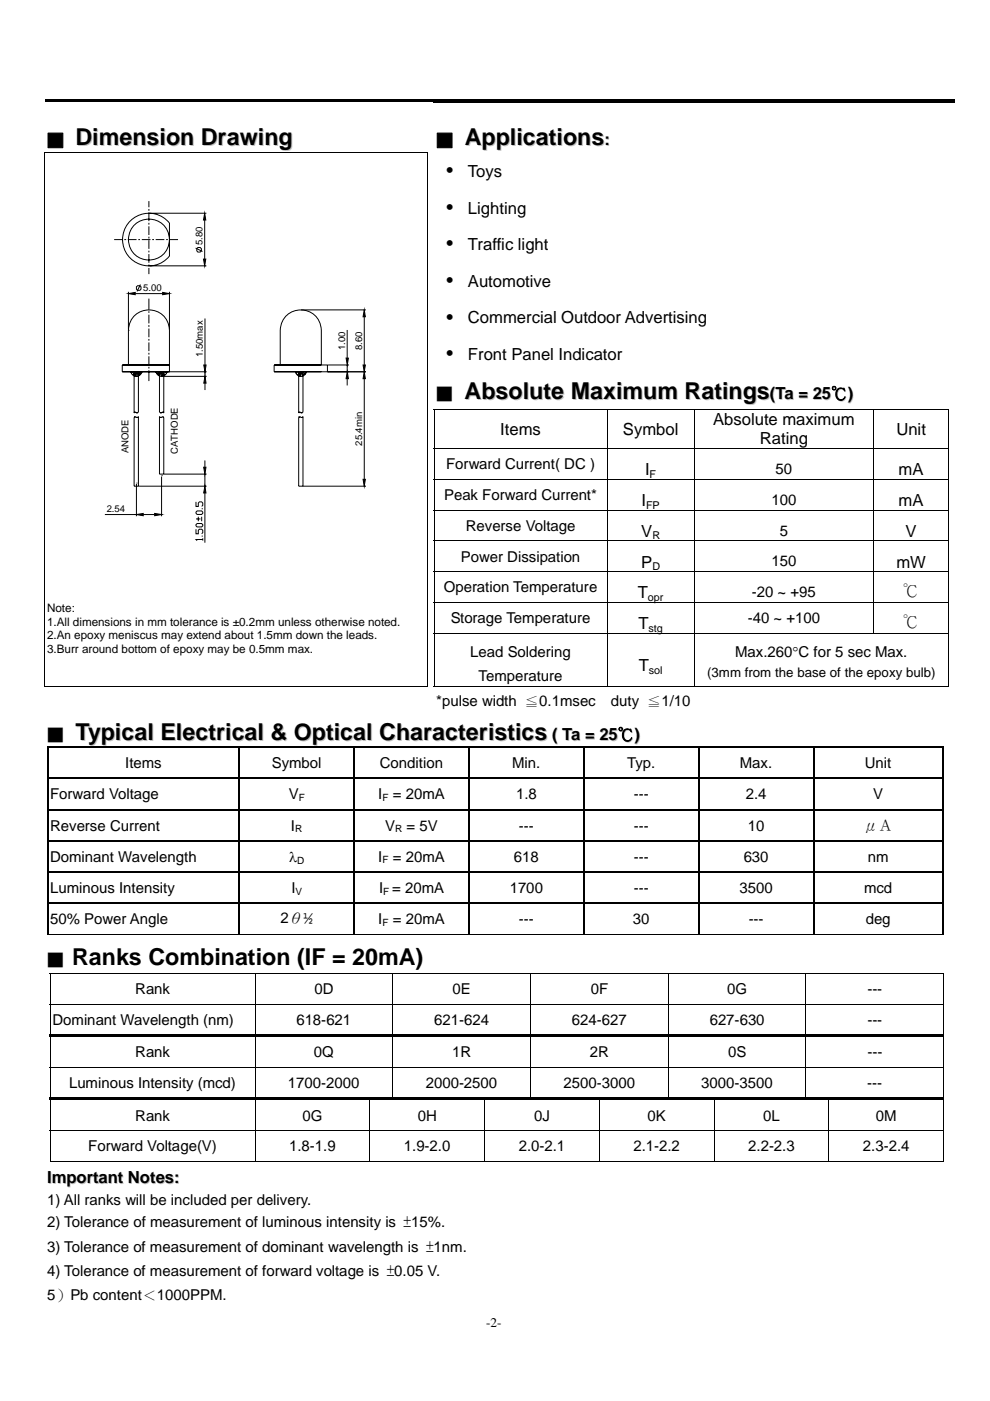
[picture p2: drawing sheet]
<svg xmlns="http://www.w3.org/2000/svg" width="210mm" height="297mm" viewBox="0 0 210 297" stroke-linecap="round" stroke-linejoin="round" font-family="sans-serif">
<path d="M9.5 21h82.4v.8h-82.4z" fill="#000"/>
<path d="M9.5 21.8h82.4z" fill="#fff"/>
<path d="M9.4 32.2h.2v.2h-.2zM90.6 32.2h.2v.2h-.2zM91.9 21h110.5v.8h-110.5z" fill="#000"/>
<path d="M9.4 32.3h81.4M9.5 32.4v46.6M90.7 32.4v46.6" fill="none" stroke="#000" stroke-width=".21"/>
<path d="M96.1 79.8h84.9v6h-84.9z" fill="#fff"/>
<g fill="none" stroke="#000" stroke-width=".21">
<path d="M24.2 50.8h1.8M26.4 50.8h.4M27.1 50.8h1.9M27.6 46.9a5.6 5.6 0 0 1 8.3 .4v7a5.6 5.6 0 0 1-8 .7 5.6 5.6 0 0 1-.3-8.1zM29.3 50.8h.4M30.1 50.8h1.8M31.6 42.6v1.3M31.6 44.3v.4M31.6 45v1.9M31.6 47.2v.4M31.6 48v1.8M31.6 50.2v.4"/>
<path d="M31.6 50.9v1.9M31.6 53.1v.4M31.6 53.9v1.8M31.6 56.1v.4M31.6 56.8v1.3M31.6 45.2h.1M31.6 56.4h.1M31.8 45.2h12M31.8 56.4h12M32.3 50.8h.4M33 50.8h1.9M35.2 50.8h.4"/>
<path d="M36 50.8h1.8M41.5 52.6l1.4 .7M42 52.5h.5l.2 .2v.5l-.2 .2h-.5l-.3-.2v-.5zM43.2 54.9h.4l-.2 1.5zM43.4 45.2l.2 1.5h-.4zM43.4 56.4h.1M43.4 46.7v8.2M9.5 79v7.7M27.2 62.3l1.5-.3v.5zM27.2 70a4.3 4.3 0 0 1 4.4-4.3 4.3 4.3 0 0 1 4.3 4.3M27.2 70h.1M27.2 61.9v8"/>
<path d="M27.2 70v7.4M27.7 78.8a1.2 1.2 0 0 0 1.2 1 1.2 1.2 0 0 0 1.2-1l-.9 1M28 78.8l.1 .1M28.2 78.8l-.3 .3M28.4 78.8v8.8l.3-.2 .4 .1 .3-.2v-8.5M28.6 79.4l.4 .4M28.7 78.8l.7 .8M28.7 62.3h5.8M28.8 78.8l-.6 .7M28.9 60.8l.3-.2h.5l.2 .2v.5l-.2 .3h-.5l-.3-.3zM29.1 78.8l-.8 .8M29.3 78.8l.5 .6"/>
<path d="M29.5 78.8l-.9 .9M29.8 60.3l-.7 1.5M31.6 63.3v2.3M31.6 66v.3M31.6 66.7v1.9M31.6 68.9v.4M31.6 69.7v1.8M31.6 71.9v.3M31.6 72.6v1.8M31.6 74.8v.4M31.6 75.5v1.9M31.6 77.8v.3"/>
<path d="M31.6 78.5v2.3M33.7 78.8l.9 .9M34 78.8l.8 .8M34.2 79.8h.1M34.4 78.8l.6 .7M34.4 79.8h9.4M34.5 62l1.4 .3-1.4 .2zM34.5 78.8l-.7 .8M34.6 79.4l-.4 .4M34.7 78.8v8.8l-.2-.2-.4 .1-.3-.2v-8.5l-.5 .6M34.7 78.8h.1M35 78.8l.3 .3"/>
<path d="M35.2 78.8l-.1 .1M35.4 78.8a1.2 1.2 0 0 1-1.1 1 1.2 1.2 0 0 1-1.2-1l.9 1M35.9 61.9v8M35.9 70v8.8M35.9 77.4h-10v1.4h17.9M35.9 62.3h.1M35.9 70h.1M43.2 77.4h.5l-.2 1.4zM43.5 79.8l.2 1.4h-.5zM43.5 78.8h.1M43.5 67.5v9.9M43.5 78.8v1"/>
<path d="M59.4 77.4v-7.4a4.4 4.4 0 0 1 4.4-4.3 4.4 4.4 0 0 1 4.4 4.3v7.4M62.7 78.8a1.2 1.2 0 0 0 1.1 1 1.2 1.2 0 0 0 1.2-1l-.9 1M62.9 78.8l.1 .1M63.1 78.8l-.3 .3M63.4 78.8v8.8l.2-.2 .4 .1 .3-.2v-8.5M63.5 79.4l.4 .4M63.6 78.8l.7 .8M63.7 78.8l-.6 .7M63.9 65.7h.1M64.1 78.8l-.9 .8M64.1 65.7h13.5M64.2 78.8l.5 .6"/>
<path d="M64.4 78.8l-.9 .9M69.4 78.8h.1M69.4 77.4h.1M69.4 77.4h-11.3v1.4h11.3M69.4 77.4v1.4M69.6 78.8h8M69.6 77.4h4.4M73.4 75.9h.5l-.2 1.5zM73.6 70v5.9M73.6 77.4v1.4M73.7 78.8l.2 1.5h-.5zM77 77.4h.5l-.2 1.4z"/>
<path d="M77.3 65.7l.2 1.5h-.5zM77.3 78.8l.2 1.5h-.5zM77.3 78.8h.1M77.3 67.2v10.2M90.7 79v7.7M9.5 86.9v8.1M9.5 95.2v6.4M28.5 88.5l.2-.2 .4 .2 .3-.2v14.8h-1zM33.8 88.3l.3 .2 .4-.2 .2 .2v12h-.9zM43.2 99.1h.5l-.2 1.4zM43.5 97.6v1.5M43.5 81.2v1.5"/>
<path d="M63.4 88.5l.2-.2 .4 .2 .3-.2v14.8h-.9zM73.6 80.3v1.4M77.3 80.3v21.3M90.7 86.9v8.1M90.7 95.2v6.4M92 86.8h109.3M92 95.1h109.3M92.1 86.9v8.1M92.1 95.2v6.4M128.8 86.9v8.1M128.8 95.2v6.4M147.2 86.9v8.1"/>
<path d="M147.2 95.2v6.4M185.3 86.9v8.1M185.3 95.2v6.4M201.2 86.9v8.1M201.2 95.2v6.4M9.5 101.7v6.4M9.5 108.3v6.3M9.5 114.8v6.3M22.2 109.1h6.7M28.9 109.1l1.5-.2v.4zM28.9 102.4h.1M28.9 102.6v6.9"/>
<path d="M29.4 103.1h.1M29.5 103.1h14.3M30.4 109.1h2.4M32.8 108.9l1.5 .2-1.5 .2zM34.3 100.8h.1M34.3 109.1h.1M34.3 101v8.5M34.7 100.5h.1M34.9 100.5h8.9M41.6 111.2l.2-.2h1l.2 .2v.3l-.2 .2h-1l-.2-.2zM41.6 112.2v1h.5v-.8l.2-.2h.5l.2 .2v.5l-.2 .3M41.6 106.4v1h.5v-.7l.2-.3h.5l.2 .3v.4l-.2 .3"/>
<path d="M41.6 110h.9M41.8 108.3h1l.2 .5-.2 .3h-1l-.2-.3zM42.1 109.6v.9M42.8 113.7h.2M42.8 109.6v.9M42.8 107.9h.2M43 114.4h-1.4l.2 .2M43 114.1v.5M43.5 103.1l.2 1.4h-.5zM43.5 103.1h.1M43.5 100.5v2.6M43.5 104.5v10.6"/>
<path d="M64.3 103.1h.1M64.5 103.1h13.1M77 101.6h.5l-.2 1.5zM77.3 103.1h.1M90.7 101.7v6.4M90.7 108.3v6.3M90.7 114.8v6.3M92 101.6h109.3M92 108.2h109.3M92 114.7h109.3M92.1 101.7v6.4M92.1 108.3v6.3"/>
<path d="M92.1 114.8v6.3M128.8 101.7v6.4M128.8 108.3v6.3M128.8 114.8v6.3M147.2 101.7v6.4M147.2 108.3v6.3M147.2 114.8v6.3M185.3 101.7v6.4M185.3 108.3v6.3M185.3 114.8v6.3M201.2 101.7v6.4M201.2 108.3v6.3"/>
<path d="M201.2 114.8v6.3M9.5 121.3v6.4M9.5 127.8v6.4M9.5 134.4v11M90.7 121.3v6.4M90.7 127.8v6.4M90.7 134.4v11M92 121.2h109.3M92 127.8h109.3M92 134.3h109.3M92.1 121.3v6.4M92.1 127.8v6.4"/>
<path d="M92.1 134.4v11M128.8 121.3v6.4M128.8 127.8v6.4M128.8 134.4v11M147.2 121.3v6.4M147.2 127.8v6.4M147.2 134.4v11M185.3 121.3v6.4M185.3 127.8v6.4M201.2 121.3v6.4M201.2 127.8v6.4M201.2 134.4v11"/>
<circle cx="31.6" cy="50.8" r="4.4"/>
</g>
<g fill="#000">
<path d="M9.4 86.7h.2v.2h-.2zM9.4 95h.2v.2h-.2zM90.6 86.7h.2v.2h-.2zM90.6 95h.2v.2h-.2zM92 86.7h.1v.2h-.1zM201.1 86.7h.2v.2h-.2zM9.4 101.6h.2v.1h-.2zM9.4 108.1h.2v.2h-.2zM9.4 114.6h.2v.2h-.2zM90.6 101.6h.2v.1h-.2zM90.6 108.1h.2v.2h-.2zM90.6 114.6h.2v.2h-.2z"/>
<path d="M9.4 121.1h.2v.2h-.2zM9.4 127.7h.2v.1h-.2zM9.4 134.2h.2v.2h-.2zM90.6 121.1h.2v.2h-.2zM90.6 127.7h.2v.1h-.2zM90.6 134.2h.2v.2h-.2z"/>
</g>
<g fill="#000">
<path d="M43.4 45.2l.2 1.5h-.4zM43.2 54.9h.4l-.2 1.5zM27.2 62.3l1.5-.3v.5zM34.5 62l1.4 .3-1.4 .2zM43.2 77.4h.5l-.2 1.4zM73.4 75.9h.5l-.2 1.5zM77.3 65.7l.2 1.5h-.5zM77 77.4h.5l-.2 1.4zM43.2 99.1h.5l-.2 1.4zM43.5 79.8l.2 1.4h-.5zM73.7 78.8l.2 1.5h-.5zM77.3 78.8l.2 1.5h-.5z"/>
<path d="M28.9 109.1l1.5-.2v.4zM32.8 108.9l1.5 .2-1.5 .2zM43.5 103.1l.2 1.4h-.5zM77 101.6h.5l-.2 1.5z"/>
</g>
<path d="M13.5 152.1h122.3v6h-122.3z" fill="#fff"/>
<g fill="#000">
<path d="M10 158.3h.3v.3h-.3zM50.7 158.3h.2v.3h-.2zM75 158.3h.2v.3h-.2zM99.4 158.3h.2v.3h-.2zM123.7 158.3h.3v.3h-.3zM148.1 158.3h.2v.3h-.2zM172.4 158.3h.3v.3h-.3zM199.9 158.3h.2v.3h-.2zM199.9 158.3h.2v.2h-.2zM10 164.9h.3v.3h-.3zM10 171.5h.3v.3h-.3zM10 178.1h.3v.3h-.3z"/>
<path d="M50.7 164.9h.2v.3h-.2zM50.7 171.5h.2v.3h-.2zM50.7 178.1h.2v.3h-.2zM75 164.9h.2v.3h-.2zM75 171.5h.2v.3h-.2zM75 178.1h.2v.3h-.2zM99.4 164.9h.2v.3h-.2zM99.4 171.5h.2v.3h-.2zM99.4 178.1h.2v.3h-.2zM123.7 164.9h.3v.3h-.3zM123.7 171.5h.3v.3h-.3zM123.7 178.1h.3v.3h-.3z"/>
<path d="M148.1 164.9h.2v.3h-.2zM148.1 171.5h.2v.3h-.2zM148.1 178.1h.2v.3h-.2zM172.4 164.9h.3v.3h-.3zM172.4 171.5h.3v.3h-.3zM172.4 178.1h.3v.3h-.3zM199.9 164.9h.2v.3h-.2zM199.9 171.5h.2v.3h-.2zM199.9 178.1h.2v.3h-.2zM10 184.7h.3v.3h-.3zM10 191.3h.3v.3h-.3zM50.7 184.7h.2v.3h-.2z"/>
<path d="M50.7 191.3h.2v.3h-.2zM75 184.7h.2v.3h-.2zM75 191.3h.2v.3h-.2zM99.4 184.7h.2v.3h-.2zM99.4 191.3h.2v.3h-.2zM123.7 184.7h.3v.3h-.3zM123.7 191.3h.3v.3h-.3zM148.1 184.7h.2v.3h-.2zM148.1 191.3h.2v.3h-.2zM172.4 184.7h.3v.3h-.3zM172.4 191.3h.3v.3h-.3zM199.9 184.7h.2v.3h-.2z"/>
<path d="M199.9 191.3h.2v.3h-.2z"/>
</g>
<g fill="none" stroke="#000" stroke-width=".25">
<path d="M10 158.4h40.7M10.1 158.6v6.3M50.8 158.6v6.3M50.9 158.4h24.1M75.1 158.6v6.3M75.2 158.4h24.2M99.5 158.6v6.3M99.6 158.4h24.1M123.8 158.6v6.3M124 158.4h24.1M148.2 158.6v6.3M148.3 158.4h24.1"/>
<path d="M172.6 158.6v6.3M172.7 158.4h27.2M200 158.6v6.3M10.1 165.2v6.3M10.1 171.8v6.3M10.1 178.4v6.3M10.3 165h40.4M10.3 171.6h40.4M10.3 178.2h40.4M50.8 165.2v6.3M50.8 171.8v6.3M50.8 178.4v6.3"/>
<path d="M50.9 165h24.1M50.9 171.6h24.1M50.9 178.2h24.1M75.1 165.2v6.3M75.1 171.8v6.3M75.1 178.4v6.3M75.2 165h24.2M75.2 171.6h24.2M75.2 178.2h24.2M99.5 165.2v6.3M99.5 171.8v6.3M99.5 178.4v6.3"/>
<path d="M99.6 165h24.1M99.6 171.6h24.1M99.6 178.2h24.1M123.8 165.2v6.3M123.8 171.8v6.3M123.8 178.4v6.3M124 165h24.1M124 171.6h24.1M124 178.2h24.1M148.2 165.2v6.3M148.2 171.8v6.3M148.2 178.4v6.3"/>
<path d="M148.3 165h24.1M148.3 171.6h24.1M148.3 178.2h24.1M172.6 165.2v6.3M172.6 171.8v6.3M172.6 178.4v6.3M172.7 165h27.2M172.7 171.6h27.2M172.7 178.2h27.2M200 165.2v6.3M200 171.8v6.3M200 178.4v6.3"/>
<path d="M10.1 185v6.3M10.1 191.6v6.4M10.3 184.9h40.4M10.3 191.5h40.4M50.8 185v6.3M50.8 191.6v6.4M50.9 184.9h24.1M50.9 191.5h24.1M75.1 185v6.3M75.1 191.6v6.4M75.2 184.9h24.2M75.2 191.5h24.2"/>
<path d="M99.5 185v6.3M99.5 191.6v6.4M99.6 184.9h24.1M99.6 191.5h24.1M123.8 185v6.3M123.8 191.6v6.4M124 184.9h24.1M124 191.5h24.1M148.2 185v6.3M148.2 191.6v6.4M148.3 184.9h24.1M148.3 191.5h24.1"/>
<path d="M172.6 185v6.3M172.6 191.6v6.4M172.7 184.9h27.2M172.7 191.5h27.2M200 185v6.3M200 191.6v6.5"/>
</g>
<path d="M10 198.1h189.9" fill="none" stroke="#000" stroke-width=".21"/>
<path d="M15.3 199.9h74.5v6h-74.5z" fill="#fff"/>
<path d="M9.4 145.4h.2v.2h-.2zM90.6 145.4h.2v.2h-.2zM92 145.4h.1v.2h-.1zM201.1 145.4h.2v.2h-.2zM10.6 206.3h.1v.1h-.1zM10.6 219.3h189.6v.5h-189.6zM200.1 206.3h.1v.1h-.1zM10.6 232.7h189.6v.6h-189.6zM200.1 246.1h.1v.2h-.1z" fill="#000"/>
<g fill="none" stroke="#000" stroke-width=".21">
<path d="M9.4 145.5h81.4M92 145.5h109.3M10.6 206.4h189.6M10.6 212.9h189.6M10.6 206.4v6.4M10.6 213v6.3M10.6 219.8v6.4M54.1 206.4v6.4M54.1 213v6.3M54.1 219.8v6.4M83.3 206.4v6.4M83.3 213v6.3"/>
<path d="M83.3 219.8v6.4M112.5 206.4v6.4M112.5 213v6.3M112.5 219.8v6.4M141.7 206.4v6.4M141.7 213v6.3M141.7 219.8v6.4M170.9 206.4v6.4M170.9 213v6.3M170.9 219.8v6.4M200.2 206.4v6.4M200.2 213v6.3"/>
<path d="M200.2 219.8v6.4M10.6 226.3h189.6M10.6 239.7h189.6M10.6 226.4v6.3M10.6 233.3v6.3M10.6 239.8v6.5M54.1 226.4v6.3M54.1 233.3v6.3M54.1 239.8v6.5M78.4 233.3v6.3M78.4 239.8v6.5M83.3 226.4v6.3"/>
<path d="M102.8 233.3v6.3M102.8 239.8v6.5M112.5 226.4v6.3M127.1 233.3v6.3M127.1 239.8v6.5M141.7 226.4v6.3M151.5 233.3v6.3M151.5 239.8v6.3M170.9 226.4v6.3M175.8 233.3v6.3M175.8 239.8v6.5M200.2 226.4v6.3"/>
<path d="M200.2 233.3v6.3M200.2 239.8v6.5M10.6 246.2h43.4M54.2 246.2h24.2M78.5 246.2h24.2M102.9 246.2h24.1M127.2 246.2h48.5M175.9 246.2h24.2"/>
</g>
<g font-size="4.9" fill="#c0c0c0">
<text x="16.2" y="31.1">Dimension Drawing</text>
<text x="98.8" y="31.1">Applications</text>
<text x="98.8" y="84.8">Absolute Maximum Ratings</text>
</g>
<g font-size="4.9">
<text x="16" y="156.9">Typical Electrical &amp; Optical Characteristics</text>
<text x="15.3" y="204.6">Ranks Combination (IF = 20mA)</text>
</g>
<g font-size="3.5">
<text x="10" y="30.8">■</text>
<text x="92.5" y="30.8">■</text>
<text x="128.2" y="30.8">:</text>
<text x="99.3" y="37.5">Toys</text>
<text x="99.3" y="45.3">Lighting</text>
<text x="99.3" y="53">Traffic light</text>
<text x="99.3" y="60.8">Automotive</text>
<text x="99.3" y="68.6">Commercial Outdoor Advertising</text>
<text x="99.3" y="76.3">Front Panel Indicator</text>
<text x="92.5" y="84.6">■</text>
<text x="163.3" y="84.6">(Ta = 25℃)</text>
<text x="106.1" y="92.2">Items</text>
<text x="132.1" y="92.2">Symbol</text>
<text x="151.3" y="90.2">Absolute maximum</text>
<text x="161.2" y="94.2">Rating</text>
<text x="190.1" y="92.2">Unit</text>
<text x="136.8" y="100.8">I</text>
<text x="190.6" y="100.8">mA</text>
<text x="136.1" y="107.3">I</text>
<text x="190.6" y="107.3">mA</text>
<text x="136" y="113.8">V</text>
<text x="192.1" y="113.8">V</text>
<text x="136" y="120.4">P</text>
<text x="190.1" y="120.4">mW</text>
<text x="135.3" y="126.9">T</text>
<text x="191.5" y="126.4">℃</text>
<text x="135.4" y="133.4">T</text>
<text x="191.5" y="133">℃</text>
<text x="135.5" y="142.3">T</text>
<text x="10" y="156.9">■</text>
<text x="117.1" y="156.9">( Ta = 25℃)</text>
<text x="10" y="204.6">■</text>
<text x="10" y="250.8">Important Notes:</text>
</g>
<g font-size="3.2">
<text x="94.6" y="99.5">Forward Current( DC )</text>
<text x="164.5" y="100.5">50</text>
<text x="94.2" y="106">Peak Forward Current*</text>
<text x="163.6" y="107">100</text>
<text x="98.8" y="112.6">Reverse Voltage</text>
<text x="165.4" y="113.5">5</text>
<text x="97.7" y="119.1">Power Dissipation</text>
<text x="94.1" y="125.6">Operation Temperature</text>
<text x="163.6" y="120.1">150</text>
<text x="159.5" y="126.6">-20 ~ +95</text>
<text x="95.6" y="132.1">Storage Temperature</text>
<text x="158.6" y="132.1">-40 ~ +100</text>
<text x="99.7" y="139.2">Lead Soldering</text>
<text x="155.9" y="139.2">Max.260°C for 5 sec Max.</text>
<text x="92.5" y="149.7">*pulse width ≦0.1msec</text>
<text x="101.5" y="144.5">Temperature</text>
<text x="129.5" y="149.7">duty ≦1/10</text>
<text x="26.6" y="162.9">Items</text>
<text x="57.6" y="162.9">Symbol</text>
<text x="80.6" y="162.9">Condition</text>
<text x="108.6" y="162.9">Min.</text>
<text x="133" y="162.9">Typ.</text>
<text x="156.9" y="162.9">Max.</text>
<text x="183.4" y="162.9">Unit</text>
<text x="10.6" y="169.5">Forward Voltage</text>
<text x="61.2" y="169.5">V</text>
<text x="80.2" y="169.5">I = 20mA</text>
<text x="109.5" y="169.5">1.8</text>
<text x="134.4" y="169.5">---</text>
<text x="158.2" y="169.5">2.4</text>
<text x="185.2" y="169.5">V</text>
<text x="10.6" y="176.1">Reverse Current</text>
<text x="61.7" y="176.1">I</text>
<text x="81.7" y="176.1">V</text>
<text x="86.2" y="176.1">= 5V</text>
<text x="110.1" y="176.1">---</text>
<text x="134.4" y="176.1">---</text>
<text x="158.6" y="176.1">10</text>
<text x="183.1" y="175.9">μΑ</text>
<text x="10.6" y="182.7">Dominant Wavelength</text>
<text x="61.3" y="182.8">λ</text>
<text x="80.2" y="182.7">I = 20mA</text>
<text x="109" y="182.7">618</text>
<text x="134.4" y="182.7">---</text>
<text x="157.7" y="182.7">630</text>
<text x="184.1" y="182.7">nm</text>
<text x="10.6" y="189.3">Luminous Intensity</text>
<text x="61.8" y="189.3">I</text>
<text x="80.4" y="189.3">I = 20mA</text>
<text x="108.1" y="189.3">1700</text>
<text x="134.4" y="189.3">---</text>
<text x="156.8" y="189.3">3500</text>
<text x="183.3" y="189.3">mcd</text>
<text x="10.6" y="195.9">50% Power Angle</text>
<text x="59.5" y="195.7">2θ½</text>
<text x="80.2" y="195.9">I = 20mA</text>
<text x="110.1" y="195.9">---</text>
<text x="134.3" y="195.9">30</text>
<text x="158.8" y="195.9">---</text>
<text x="183.6" y="195.9">deg</text>
<text x="28.7" y="210.7">Rank</text>
<text x="66.7" y="210.7">0D</text>
<text x="96" y="210.7">0E</text>
<text x="125.3" y="210.7">0F</text>
<text x="154.2" y="210.7">0G</text>
<text x="184" y="210.7">---</text>
<text x="11.1" y="217.3">Dominant Wavelength (nm)</text>
<text x="62.9" y="217.3">618-621</text>
<text x="92.1" y="217.3">621-624</text>
<text x="121.3" y="217.3">624-627</text>
<text x="150.5" y="217.3">627-630</text>
<text x="184" y="217.3">---</text>
<text x="28.7" y="224.2">Rank</text>
<text x="66.6" y="224.1">0Q</text>
<text x="95.9" y="224.1">1R</text>
<text x="125.1" y="224.1">2R</text>
<text x="154.4" y="224.1">0S</text>
<text x="184" y="224.1">---</text>
<text x="14.6" y="230.7">Luminous Intensity (mcd)</text>
<text x="61.1" y="230.7">1700-2000</text>
<text x="90.3" y="230.7">2000-2500</text>
<text x="119.5" y="230.7">2500-3000</text>
<text x="148.7" y="230.7">3000-3500</text>
<text x="184" y="230.7">---</text>
<text x="28.7" y="237.6">Rank</text>
<text x="64.2" y="237.6">0G</text>
<text x="88.6" y="237.6">0H</text>
<text x="113.3" y="237.6">0J</text>
<text x="137.4" y="237.6">0K</text>
<text x="161.9" y="237.6">0L</text>
<text x="185.8" y="237.6">0M</text>
<text x="18.7" y="244.1">Forward Voltage(V)</text>
<text x="61.3" y="244.1">1.8-1.9</text>
<text x="85.7" y="244.1">1.9-2.0</text>
<text x="110" y="244.1">2.0-2.1</text>
<text x="134.4" y="244.1">2.1-2.2</text>
<text x="158.7" y="244.1">2.2-2.3</text>
<text x="183" y="244.1">2.3-2.4</text>
<text x="10" y="255.6">1) All ranks will be included per delivery.</text>
<text x="10" y="260.2">2) Tolerance of measurement of luminous intensity is ±15%.</text>
<text x="10" y="265.4">3) Tolerance of measurement of dominant wavelength is ±1nm.</text>
<text x="10" y="270.5">4) Tolerance of measurement of forward voltage is ±0.05 V.</text>
<text x="10" y="275.7">5）Pb content＜1000PPM.</text>
</g>
<g font-size="2.8">
<text x="150" y="143.5">(3mm from the base of the epoxy bulb)</text>
<text x="103.1" y="281.4">-2-</text>
</g>
<g font-size="2.5">
<text x="10" y="129.9">Note:</text>
<text x="10" y="132.7">1.All dimensions in mm tolerance is ±0.2mm unless otherwise noted.</text>
<text x="10" y="135.6">2.An epoxy meniscus may extend about 1.5mm down the leads.</text>
<text x="10" y="138.4">3.Burr around bottom of epoxy may be 0.5mm max.</text>
</g>
<g font-size="2.3">
<text x="137.8" y="101.3">F</text>
<text x="137" y="107.8">FP</text>
<text x="138.4" y="114.4">R</text>
<text x="138.4" y="120.9">D</text>
<text x="137.4" y="127.4">opr</text>
<text x="137.6" y="133.9">stg</text>
<text x="137.6" y="142.8">sol</text>
</g>
<g font-size="2.1">
<text x="63.4" y="169.8">F</text>
<text x="81.1" y="169.8">F</text>
<text x="62.6" y="176.4">R</text>
<text x="83.8" y="176.4">R</text>
<text x="63" y="183.2">D</text>
<text x="81.1" y="183">F</text>
<text x="62.7" y="189.7">V</text>
<text x="81.3" y="189.7">F</text>
<text x="81.1" y="196.3">F</text>
</g>
<g font-size="2">
<text x="42.9" y="52" transform="rotate(-90 42.9 52)">5.80</text>
<text x="30.4" y="61.8">5.00</text>
<text x="43" y="75.7" transform="rotate(-90 43 75.7)">1.50max</text>
<text x="73.2" y="74.2" transform="rotate(-90 73.2 74.2)">1.00</text>
<text x="76.8" y="74.2" transform="rotate(-90 76.8 74.2)">8.60</text>
<text x="76.8" y="94.5" transform="rotate(-90 76.8 94.5)">25.4min</text>
<text x="27.2" y="96.1" transform="rotate(-90 27.2 96.1)">ANODE</text>
<text x="37.7" y="96.2" transform="rotate(-90 37.7 96.2)">CATHODE</text>
<text x="22.6" y="108.6">2.54</text>
</g>
<g font-size="1.4">
<text x="94.7" y="36.5">●</text>
<text x="94.7" y="44.3">●</text>
<text x="94.7" y="52">●</text>
<text x="94.7" y="59.8">●</text>
<text x="94.7" y="67.5">●</text>
<text x="94.7" y="75.3">●</text>
</g>
</svg>
